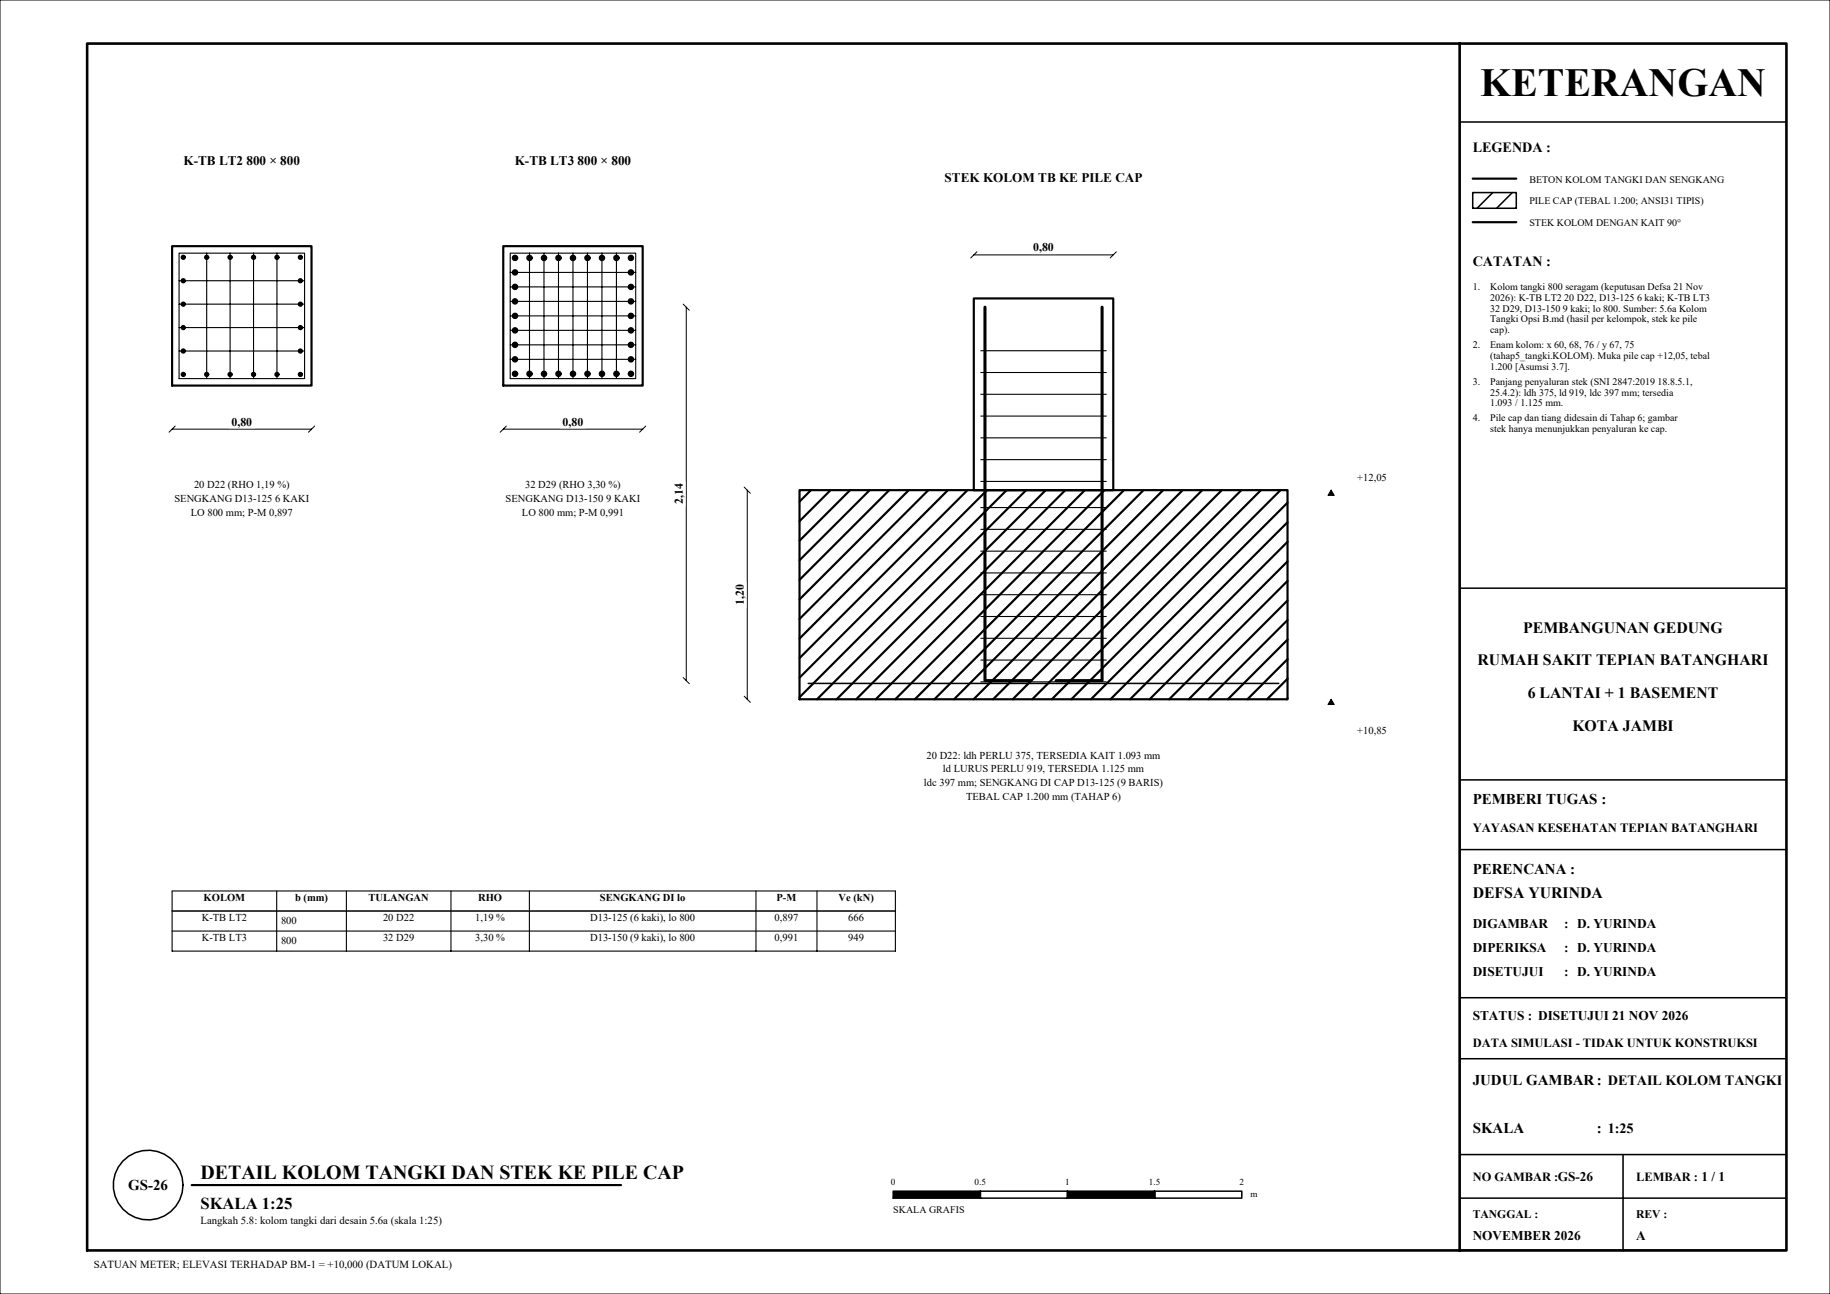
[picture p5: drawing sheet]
<svg xmlns="http://www.w3.org/2000/svg" width="420mm" height="297mm" viewBox="0 0 420 297" stroke-linecap="round" stroke-linejoin="round" font-family="sans-serif">
<!-- layer: KERTAS-TEKS -->
<g fill="#000">
<path d="M205 275h20v-1.6zM205 273.4v1.6l20-1.6z"/>
<path d="M245 275h20v-1.6zM245 273.4v1.6l20-1.6z"/>
</g>
<path d="M338.1 44.2l-.1 .1M342.6 44.2l-3.6 3.6M347.1 44.2l-3.6 3.6M348 47.8h.1" fill="none" stroke="#000" stroke-width=".35"/>
<!-- layer: KOP -->
<path d="M0 0h420v297h-420z" fill="none" stroke="#000" stroke-width=".23"/>
<path d="M20 10h390v277h-390zM335 10v277" fill="none" stroke="#000" stroke-width=".6"/>
<path d="M335 28h75M335 135h75M335 179h75M335 195h75M335 229h75M335 243h75M335 265h75M335 275h75M372.5 265v22M335 287h75" fill="none" stroke="#000" stroke-width=".35"/>
<!-- layer: S-BETON -->
<g fill="none" stroke="#000" stroke-width=".5">
<path d="M39.5 56.5h32v32h-32zM186.1 112.5l-2.6 2.6M190.6 112.5l-7.1 7.1M195.1 112.5l-11.6 11.6M199.6 112.5l-16.1 16.1M204.1 112.5l-20.6 20.6M208.6 112.5l-25.1 25.1M213.1 112.5l-29.6 29.6M217.6 112.5l-34.1 34.1M222 112.5l-38.5 38.5M226.5 112.5l-43 43M231 112.5l-47.5 47.5"/>
<path d="M235.5 112.5l-48 48M240 112.5l-48 48M244.5 112.5l-48 48M249 112.5l-48 48M253.5 112.5l-48 48M258 112.5l-48 48M262.5 112.5l-48 48M266.9 112.5l-48 48M271.4 112.5l-48 48M275.9 112.5l-48 48M280.4 112.5l-48 48M284.9 112.5l-48 48"/>
<path d="M289.4 112.5l-48 48M293.9 112.5l-48 48M295.5 119.9l-40.6 40.6M295.5 115.4l-45.1 45.1M295.5 137.8l-22.7 22.7M295.5 133.3l-27.2 27.2M295.5 128.8l-31.7 31.7M295.5 124.4l-36.1 36.1M295.5 155.8l-4.7 4.7M295.5 151.3l-9.2 9.2M295.5 146.8l-13.7 13.7M295.5 142.3l-18.2 18.2"/>
<path d="M295.5 160.3l-.2 .2"/>
</g>
<!-- layer: S-TUL -->
<g fill="#000">
<path d="M42.1 59.5l.2-.1zM41.8 59.4h.5zM41.8 59.4l.6-.1zM41.7 59.3l.1 .1 .6-.1zM41.7 59.3h.7l.1-.2zM41.6 59.1l.1 .2 .8-.2zM41.6 59.1h.9l-.1-.3zM41.7 58.8l-.1 .3 .8-.3zM41.7 58.8h.7l-.1-.1zM41.8 58.7l-.1 .1 .6-.1zM41.8 58.7h.5zM41.8 58.7l.3-.1z"/>
<path d="M47.4 59.5l.3-.1zM47.2 59.4h.5zM47.2 59.4l.6-.1zM47.1 59.3l.1 .1 .6-.1zM47.1 59.3h.7l.1-.2zM47 59.1l.1 .2 .8-.2zM47 59.1h.9l-.1-.3zM47.1 58.8l-.1 .3 .8-.3zM47.1 58.8h.7l-.1-.1zM47.1 58.8l.6-.1zM47.2 58.7h.5zM47.2 58.7l.2-.1z"/>
<path d="M52.8 59.5l.2-.1zM52.6 59.4h.4zM52.6 59.4l.6-.1zM52.4 59.3l.2 .1 .6-.1zM52.4 59.3h.8l.1-.2zM52.4 59.1v.2l.9-.2zM52.4 59.1h.9l-.1-.3zM52.4 58.8v.3l.8-.3zM52.4 58.8h.8l-.2-.1zM52.6 58.7l-.2 .1 .6-.1zM52.6 58.7h.4zM52.6 58.7l.2-.1z"/>
<path d="M58.2 59.5l.2-.1zM58 59.4h.4zM58 59.4l.6-.1zM57.8 59.3l.2 .1 .6-.1zM57.8 59.3h.8v-.2zM57.7 59.1l.1 .2 .8-.2zM57.7 59.1h.9v-.3zM57.8 58.8l-.1 .3 .9-.3zM57.8 58.8h.8l-.2-.1zM58 58.7l-.2 .1 .6-.1zM58 58.7h.4zM58 58.7l.2-.1z"/>
<path d="M63.6 59.5l.2-.1zM63.3 59.4h.5zM63.3 59.4l.6-.1zM63.2 59.3l.1 .1 .6-.1zM63.2 59.3h.7l.1-.2zM63.1 59.1l.1 .2 .8-.2zM63.1 59.1h.9l-.1-.3zM63.2 58.8l-.1 .3 .8-.3zM63.2 58.8h.7l-.1-.1zM63.2 58.8l.6-.1zM63.3 58.7h.5zM63.3 58.7l.3-.1z"/>
<path d="M68.9 59.5l.3-.1zM68.7 59.4h.5zM68.7 59.4l.6-.1zM68.6 59.3l.1 .1 .6-.1zM68.6 59.3h.7l.1-.2zM68.5 59.1l.1 .2 .8-.2zM68.5 59.1h.9l-.1-.3zM68.6 58.8l-.1 .3 .8-.3zM68.6 58.8h.7l-.1-.1zM68.7 58.7l-.1 .1 .6-.1zM68.7 58.7h.5zM68.7 58.7l.2-.1z"/>
<path d="M118.2 59.8l.3-.1zM117.9 59.7h.6zM117.9 59.7h.6l.2-.2zM117.7 59.5l.2 .2 .8-.2zM117.7 59.5h1l.1-.3zM117.6 59.2l.1 .3 1.1-.3zM117.6 59.2h1.2l-.1-.3zM117.7 58.9l-.1 .3 1.1-.3zM117.7 58.9h1l-.2-.2zM117.9 58.7l-.2 .2 .8-.2zM117.9 58.7h.6zM117.9 58.7l.3-.1z"/>
<path d="M121.5 59.8l.3-.1zM121.2 59.7h.6zM121.2 59.7h.6l.2-.2zM121 59.5l.2 .2 .8-.2zM121 59.5h1l.1-.3zM120.9 59.2l.1 .3 1.1-.3zM120.9 59.2h1.2l-.1-.3zM121 58.9l-.1 .3 1.1-.3zM121 58.9h1l-.2-.2zM121 58.9l.8-.2h-.6zM121.2 58.7h.6zM121.2 58.7l.3-.1z"/>
<path d="M124.9 59.8l.2-.1zM124.6 59.7h.5zM124.6 59.7h.5l.3-.2zM124.3 59.5l.3 .2 .8-.2zM124.3 59.5h1.1v-.3zM124.3 59.2v.3l1.1-.3zM124.3 59.2h1.1v-.3zM124.3 58.9v.3l1.1-.3zM124.3 58.9h1.1l-.3-.2zM124.3 58.9l.8-.2h-.5zM124.6 58.7h.5zM124.6 58.7l.3-.1z"/>
<path d="M128.2 59.8l.3-.1zM127.9 59.7h.6zM127.9 59.7h.6l.2-.2zM127.7 59.5l.2 .2 .8-.2zM127.7 59.5h1l.1-.3zM127.6 59.2l.1 .3 1.1-.3zM127.6 59.2h1.2l-.1-.3zM127.7 58.9l-.1 .3 1.1-.3zM127.7 58.9h1l-.2-.2zM127.7 58.9l.8-.2h-.6zM127.9 58.7h.6zM127.9 58.7l.3-.1z"/>
<path d="M131.5 59.8l.3-.1zM131.2 59.7h.6zM131.2 59.7h.6l.2-.2zM131 59.5l.2 .2 .8-.2zM131 59.5h1l.1-.3zM130.9 59.2l.1 .3 1.1-.3zM130.9 59.2h1.2l-.1-.3zM131 58.9l-.1 .3 1.1-.3zM131 58.9h1l-.2-.2zM131 58.9l.8-.2h-.6zM131.2 58.7h.6zM131.2 58.7l.3-.1z"/>
<path d="M134.8 59.8l.3-.1zM134.5 59.7h.6zM134.5 59.7h.6l.2-.2zM134.3 59.5l.2 .2 .8-.2zM134.3 59.5h1l.1-.3zM134.2 59.2l.1 .3 1.1-.3zM134.2 59.2h1.2l-.1-.3zM134.3 58.9l-.1 .3 1.1-.3zM134.3 58.9h1l-.2-.2zM134.5 58.7l-.2 .2 .8-.2zM134.5 58.7h.6zM134.5 58.7l.3-.1z"/>
<path d="M138.1 59.8l.3-.1zM137.9 59.7h.5zM137.9 59.7h.5l.3-.2zM137.6 59.5l.3 .2 .8-.2zM137.6 59.5h1.1v-.3zM137.6 59.2v.3l1.1-.3zM137.6 59.2h1.1v-.3zM137.6 58.9v.3l1.1-.3zM137.6 58.9h1.1l-.3-.2zM137.9 58.7l-.3 .2 .8-.2zM137.9 58.7h.5zM137.9 58.7l.2-.1z"/>
<path d="M141.5 59.8l.3-.1zM141.2 59.7h.6zM141.2 59.7h.6l.2-.2zM141 59.5l.2 .2 .8-.2zM141 59.5h1l.1-.3zM140.9 59.2l.1 .3 1.1-.3zM140.9 59.2h1.2l-.1-.3zM141 58.9l-.1 .3 1.1-.3zM141 58.9h1l-.2-.2zM141.2 58.7l-.2 .2 .8-.2zM141.2 58.7h.6zM141.2 58.7l.3-.1z"/>
<path d="M144.8 59.8l.3-.1zM144.5 59.7h.6zM144.5 59.7h.6l.2-.2zM144.3 59.5l.2 .2 .8-.2zM144.3 59.5h1l.1-.3zM144.2 59.2l.1 .3 1.1-.3zM144.2 59.2h1.2l-.1-.3zM144.3 58.9l-.1 .3 1.1-.3zM144.3 58.9h1l-.2-.2zM144.5 58.7l-.2 .2 .8-.2zM144.5 58.7h.6zM144.5 58.7l.3-.1z"/>
<path d="M42.1 64.9l.2-.1zM41.8 64.8h.5zM41.8 64.8l.6-.1zM41.7 64.7l.1 .1 .6-.1zM41.7 64.7h.7l.1-.3zM41.6 64.4l.1 .3 .8-.3zM41.6 64.4h.9l-.1-.2zM41.7 64.2l-.1 .2 .8-.2zM41.7 64.2h.7l-.1-.1zM41.8 64.1l-.1 .1 .6-.1zM41.8 64.1h.5zM41.8 64.1l.3-.1z"/>
<path d="M42.1 70.3l.2-.1zM41.8 70.2h.5zM41.8 70.2l.6-.2zM41.7 70l.1 .2 .6-.2zM41.7 70h.7l.1-.2zM41.6 69.8l.1 .2 .8-.2zM41.6 69.8h.9l-.1-.2zM41.7 69.6l-.1 .2 .8-.2zM41.7 69.6h.7l-.1-.2zM41.8 69.4l-.1 .2 .6-.2zM41.8 69.4h.5zM41.8 69.4h.3z"/>
<path d="M42.1 75.6h.2zM41.8 75.6h.5zM41.8 75.6l.6-.2zM41.7 75.4l.1 .2 .6-.2zM41.7 75.4h.7l.1-.2zM41.6 75.2l.1 .2 .8-.2zM41.6 75.2h.9l-.1-.2zM41.7 75l-.1 .2 .8-.2zM41.7 75h.7l-.1-.2zM41.8 74.8l-.1 .2 .6-.2zM41.8 74.8h.5zM41.8 74.8l.3-.1z"/>
<path d="M68.9 64.9l.3-.1zM68.7 64.8h.5zM68.7 64.8l.6-.1zM68.6 64.7l.1 .1 .6-.1zM68.6 64.7h.7l.1-.3zM68.5 64.4l.1 .3 .8-.3zM68.5 64.4h.9l-.1-.2zM68.6 64.2l-.1 .2 .8-.2zM68.6 64.2h.7l-.1-.1zM68.7 64.1l-.1 .1 .6-.1zM68.7 64.1h.5zM68.7 64.1l.2-.1z"/>
<path d="M68.9 70.3l.3-.1zM68.7 70.2h.5zM68.7 70.2l.6-.2zM68.6 70l.1 .2 .6-.2zM68.6 70h.7l.1-.2zM68.5 69.8l.1 .2 .8-.2zM68.5 69.8h.9l-.1-.2zM68.6 69.6l-.1 .2 .8-.2zM68.6 69.6h.7l-.1-.2zM68.7 69.4l-.1 .2 .6-.2zM68.7 69.4h.5zM68.7 69.4h.2z"/>
<path d="M68.9 75.6h.3zM68.7 75.6h.5zM68.7 75.6l.6-.2zM68.6 75.4l.1 .2 .6-.2zM68.6 75.4h.7l.1-.2zM68.5 75.2l.1 .2 .8-.2zM68.5 75.2h.9l-.1-.2zM68.6 75l-.1 .2 .8-.2zM68.6 75h.7l-.1-.2zM68.7 74.8l-.1 .2 .6-.2zM68.7 74.8h.5zM68.7 74.8l.2-.1z"/>
<path d="M118.2 63.1l.3-.1zM117.9 63h.6zM117.9 63h.6l.2-.2zM117.7 62.8l.2 .2 .8-.2zM117.7 62.8h1l.1-.3zM117.6 62.5l.1 .3 1.1-.3zM117.6 62.5h1.2l-.1-.3zM117.7 62.2l-.1 .3 1.1-.3zM117.7 62.2h1l-.2-.2zM117.9 62l-.2 .2 .8-.2zM117.9 62h.6zM117.9 62l.3-.1z"/>
<path d="M118.2 66.4h.3zM117.9 66.4h.6zM117.9 66.4h.6l.2-.3zM117.7 66.1l.2 .3 .8-.3zM117.7 66.1h1l.1-.2zM117.6 65.9l.1 .2 1.1-.2zM117.6 65.9h1.2l-.1-.3zM117.7 65.6l-.1 .3 1.1-.3zM117.7 65.6h1l-.2-.3zM117.9 65.3l-.2 .3 .8-.3zM117.9 65.3h.6zM117.9 65.3h.3z"/>
<path d="M118.2 69.8l.3-.1zM117.9 69.7h.6zM117.9 69.7h.6l.2-.2zM117.7 69.5l.2 .2 .8-.2zM117.7 69.5h1l.1-.3zM117.6 69.2l.1 .3 1.1-.3zM117.6 69.2h1.2l-.1-.3zM117.7 68.9l-.1 .3 1.1-.3zM117.7 68.9h1l-.2-.2zM117.9 68.7l-.2 .2 .8-.2zM117.9 68.7h.6zM117.9 68.7l.3-.1z"/>
<path d="M118.2 73.1l.3-.1zM117.9 73h.6zM117.9 73h.6l.2-.2zM117.7 72.8l.2 .2 .8-.2zM117.7 72.8h1l.1-.3zM117.6 72.5l.1 .3 1.1-.3zM117.6 72.5h1.2l-.1-.3zM117.7 72.2l-.1 .3 1.1-.3zM117.7 72.2h1l-.2-.2zM117.9 72l-.2 .2 .8-.2zM117.9 72h.6zM117.9 72l.3-.1z"/>
<path d="M118.2 76.4l.3-.1zM117.9 76.3h.6zM117.9 76.3h.6l.2-.2zM117.7 76.1l.2 .2 .8-.2zM117.7 76.1h1l.1-.3zM117.6 75.8l.1 .3 1.1-.3zM117.6 75.8h1.2l-.1-.3zM117.7 75.5l-.1 .3 1.1-.3zM117.7 75.5h1l-.2-.2zM117.9 75.3l-.2 .2 .8-.2zM117.9 75.3h.6zM117.9 75.3l.3-.1z"/>
<path d="M118.2 79.7h.3zM117.9 79.7h.6zM117.9 79.7h.6l.2-.3zM117.7 79.4l.2 .3 .8-.3zM117.7 79.4h1l.1-.3zM117.6 79.1l.1 .3 1.1-.3zM117.6 79.1h1.2l-.1-.2zM117.7 78.9l-.1 .2 1.1-.2zM117.7 78.9h1l-.2-.3zM117.9 78.6l-.2 .3 .8-.3zM117.9 78.6h.6zM117.9 78.6h.3z"/>
<path d="M144.8 63.1l.3-.1zM144.5 63h.6zM144.5 63h.6l.2-.2zM144.3 62.8l.2 .2 .8-.2zM144.3 62.8h1l.1-.3zM144.2 62.5l.1 .3 1.1-.3zM144.2 62.5h1.2l-.1-.3zM144.3 62.2l-.1 .3 1.1-.3zM144.3 62.2h1l-.2-.2zM144.5 62l-.2 .2 .8-.2zM144.5 62h.6zM144.5 62l.3-.1z"/>
<path d="M144.8 66.4h.3zM144.5 66.4h.6zM144.5 66.4h.6l.2-.3zM144.3 66.1l.2 .3 .8-.3zM144.3 66.1h1l.1-.2zM144.2 65.9l.1 .2 1.1-.2zM144.2 65.9h1.2l-.1-.3zM144.3 65.6l-.1 .3 1.1-.3zM144.3 65.6h1l-.2-.3zM144.5 65.3l-.2 .3 .8-.3zM144.5 65.3h.6zM144.5 65.3h.3z"/>
<path d="M144.8 69.8l.3-.1zM144.5 69.7h.6zM144.5 69.7h.6l.2-.2zM144.3 69.5l.2 .2 .8-.2zM144.3 69.5h1l.1-.3zM144.2 69.2l.1 .3 1.1-.3zM144.2 69.2h1.2l-.1-.3zM144.3 68.9l-.1 .3 1.1-.3zM144.3 68.9h1l-.2-.2zM144.5 68.7l-.2 .2 .8-.2zM144.5 68.7h.6zM144.5 68.7l.3-.1z"/>
<path d="M144.8 73.1l.3-.1zM144.5 73h.6zM144.5 73h.6l.2-.2zM144.3 72.8l.2 .2 .8-.2zM144.3 72.8h1l.1-.3zM144.2 72.5l.1 .3 1.1-.3zM144.2 72.5h1.2l-.1-.3zM144.3 72.2l-.1 .3 1.1-.3zM144.3 72.2h1l-.2-.2zM144.5 72l-.2 .2 .8-.2zM144.5 72h.6zM144.5 72l.3-.1z"/>
<path d="M144.8 76.4l.3-.1zM144.5 76.3h.6zM144.5 76.3h.6l.2-.2zM144.3 76.1l.2 .2 .8-.2zM144.3 76.1h1l.1-.3zM144.2 75.8l.1 .3 1.1-.3zM144.2 75.8h1.2l-.1-.3zM144.3 75.5l-.1 .3 1.1-.3zM144.3 75.5h1l-.2-.2zM144.5 75.3l-.2 .2 .8-.2zM144.5 75.3h.6zM144.5 75.3l.3-.1z"/>
<path d="M144.8 79.7h.3zM144.5 79.7h.6zM144.5 79.7h.6l.2-.3zM144.3 79.4l.2 .3 .8-.3zM144.3 79.4h1l.1-.3zM144.2 79.1l.1 .3 1.1-.3zM144.2 79.1h1.2l-.1-.2zM144.3 78.9l-.1 .2 1.1-.2zM144.3 78.9h1l-.2-.3zM144.5 78.6l-.2 .3 .8-.3zM144.5 78.6h.6zM144.5 78.6h.3z"/>
<path d="M42.1 81l.2-.1zM41.8 80.9h.5zM41.8 80.9l.6-.1zM41.7 80.8l.1 .1 .6-.1zM41.7 80.8h.7l.1-.2zM41.6 80.6l.1 .2 .8-.2zM41.6 80.6h.9l-.1-.3zM41.7 80.3l-.1 .3 .8-.3zM41.7 80.3h.7l-.1-.1zM41.8 80.2l-.1 .1 .6-.1zM41.8 80.2h.5zM41.8 80.2l.3-.1z"/>
<path d="M42.1 86.4l.2-.1zM41.8 86.3h.5zM41.8 86.3l.6-.1zM41.7 86.2l.1 .1 .6-.1zM41.7 86.2h.7l.1-.3zM41.6 85.9l.1 .3 .8-.3zM41.6 85.9h.9l-.1-.2zM41.7 85.7l-.1 .2 .8-.2zM41.7 85.7h.7l-.1-.1zM41.8 85.6l-.1 .1 .6-.1zM41.8 85.6h.5zM41.8 85.6l.3-.1z"/>
<path d="M47.4 86.4l.3-.1zM47.2 86.3h.5zM47.2 86.3l.6-.1zM47.1 86.2l.1 .1 .6-.1zM47.1 86.2h.7l.1-.3zM47 85.9l.1 .3 .8-.3zM47 85.9h.9l-.1-.2zM47.1 85.7l-.1 .2 .8-.2zM47.1 85.7h.7l-.1-.1zM47.1 85.7l.6-.1zM47.2 85.6h.5zM47.2 85.6l.2-.1z"/>
<path d="M52.8 86.4l.2-.1zM52.6 86.3h.4zM52.6 86.3l.6-.1zM52.4 86.2l.2 .1 .6-.1zM52.4 86.2h.8l.1-.3zM52.4 85.9v.3l.9-.3zM52.4 85.9h.9l-.1-.2zM52.4 85.7v.2l.8-.2zM52.4 85.7h.8l-.2-.1zM52.6 85.6l-.2 .1 .6-.1zM52.6 85.6h.4zM52.6 85.6l.2-.1z"/>
<path d="M58.2 86.4l.2-.1zM58 86.3h.4zM58 86.3l.6-.1zM57.8 86.2l.2 .1 .6-.1zM57.8 86.2h.8v-.3zM57.7 85.9l.1 .3 .8-.3zM57.7 85.9h.9v-.2zM57.8 85.7l-.1 .2 .9-.2zM57.8 85.7h.8l-.2-.1zM58 85.6l-.2 .1 .6-.1zM58 85.6h.4zM58 85.6l.2-.1z"/>
<path d="M63.6 86.4l.2-.1zM63.3 86.3h.5zM63.3 86.3l.6-.1zM63.2 86.2l.1 .1 .6-.1zM63.2 86.2h.7l.1-.3zM63.1 85.9l.1 .3 .8-.3zM63.1 85.9h.9l-.1-.2zM63.2 85.7l-.1 .2 .8-.2zM63.2 85.7h.7l-.1-.1zM63.2 85.7l.6-.1zM63.3 85.6h.5zM63.3 85.6l.3-.1z"/>
<path d="M68.9 81l.3-.1zM68.7 80.9h.5zM68.7 80.9l.6-.1zM68.6 80.8l.1 .1 .6-.1zM68.6 80.8h.7l.1-.2zM68.5 80.6l.1 .2 .8-.2zM68.5 80.6h.9l-.1-.3zM68.6 80.3l-.1 .3 .8-.3zM68.6 80.3h.7l-.1-.1zM68.7 80.2l-.1 .1 .6-.1zM68.7 80.2h.5zM68.7 80.2l.2-.1z"/>
<path d="M68.9 86.4l.3-.1zM68.7 86.3h.5zM68.7 86.3l.6-.1zM68.6 86.2l.1 .1 .6-.1zM68.6 86.2h.7l.1-.3zM68.5 85.9l.1 .3 .8-.3zM68.5 85.9h.9l-.1-.2zM68.6 85.7l-.1 .2 .8-.2zM68.6 85.7h.7l-.1-.1zM68.7 85.6l-.1 .1 .6-.1zM68.7 85.6h.5zM68.7 85.6l.2-.1z"/>
<path d="M118.2 83.1l.3-.1zM117.9 83h.6zM117.9 83h.6l.2-.2zM117.7 82.8l.2 .2 .8-.2zM117.7 82.8h1l.1-.3zM117.6 82.5l.1 .3 1.1-.3zM117.6 82.5h1.2l-.1-.3zM117.7 82.2l-.1 .3 1.1-.3zM117.7 82.2h1l-.2-.2zM117.9 82l-.2 .2 .8-.2zM117.9 82h.6zM117.9 82l.3-.1z"/>
<path d="M118.2 86.4l.3-.1zM117.9 86.3h.6zM117.9 86.3h.6l.2-.2zM117.7 86.1l.2 .2 .8-.2zM117.7 86.1h1zM117.7 86.1h1zM117.7 86.1h1l.1-.3zM117.6 85.8l.1 .3 1.1-.3zM117.6 85.8h1.2l-.1-.3zM117.7 85.5l-.1 .3 1.1-.3zM117.7 85.5h1l-.2-.2zM117.9 85.3l-.2 .2 .8-.2zM117.9 85.3h.6zM117.9 85.3l.3-.1z"/>
<path d="M121.5 86.4l.3-.1zM121.2 86.3h.6zM121.2 86.3h.6l.2-.2zM121 86.1l.2 .2 .8-.2zM121 86.1h1zM121 86.1h1zM121 86.1h1l.1-.3zM120.9 85.8l.1 .3 1.1-.3zM120.9 85.8h1.2l-.1-.3zM121 85.5l-.1 .3 1.1-.3zM121 85.5h1l-.2-.2zM121 85.5l.8-.2h-.6zM121.2 85.3h.6zM121.2 85.3l.3-.1z"/>
<path d="M124.9 86.4l.2-.1zM124.6 86.3h.5zM124.6 86.3h.5l.3-.2zM124.4 86.1l.2 .2 .8-.2zM124.4 86.1h1zM124.3 86.1h1.1zM124.3 86.1h1.1v-.3zM124.3 85.8v.3l1.1-.3zM124.3 85.8h1.1v-.3zM124.3 85.5v.3l1.1-.3zM124.3 85.5h1.1l-.3-.2zM124.3 85.5l.8-.2h-.5zM124.6 85.3h.5zM124.6 85.3l.3-.1z"/>
<path d="M128.2 86.4l.3-.1zM127.9 86.3h.6zM127.9 86.3h.6l.2-.2zM127.7 86.1l.2 .2 .8-.2zM127.7 86.1h1zM127.7 86.1h1zM127.7 86.1h1l.1-.3zM127.6 85.8l.1 .3 1.1-.3zM127.6 85.8h1.2l-.1-.3zM127.7 85.5l-.1 .3 1.1-.3zM127.7 85.5h1l-.2-.2zM127.7 85.5l.8-.2h-.6zM127.9 85.3h.6zM127.9 85.3l.3-.1z"/>
<path d="M131.5 86.4l.3-.1zM131.2 86.3h.6zM131.2 86.3h.6l.2-.2zM131 86.1l.2 .2 .8-.2zM131 86.1h1zM131 86.1h1zM131 86.1h1l.1-.3zM130.9 85.8l.1 .3 1.1-.3zM130.9 85.8h1.2l-.1-.3zM131 85.5l-.1 .3 1.1-.3zM131 85.5h1l-.2-.2zM131 85.5l.8-.2h-.6zM131.2 85.3h.6zM131.2 85.3l.3-.1z"/>
<path d="M134.8 86.4l.3-.1zM134.5 86.3h.6zM134.5 86.3h.6l.2-.2zM134.3 86.1l.2 .2 .8-.2zM134.3 86.1h1zM134.3 86.1h1zM134.3 86.1h1l.1-.3zM134.2 85.8l.1 .3 1.1-.3zM134.2 85.8h1.2l-.1-.3zM134.3 85.5l-.1 .3 1.1-.3zM134.3 85.5h1l-.2-.2zM134.5 85.3l-.2 .2 .8-.2zM134.5 85.3h.6zM134.5 85.3l.3-.1z"/>
<path d="M138.1 86.4l.3-.1zM137.9 86.3h.5zM137.9 86.3h.5l.3-.2zM137.7 86.1l.2 .2 .8-.2zM137.7 86.1h1zM137.6 86.1h1.1zM137.6 86.1h1.1v-.3zM137.6 85.8v.3l1.1-.3zM137.6 85.8h1.1v-.3zM137.6 85.5v.3l1.1-.3zM137.6 85.5h1.1l-.3-.2zM137.9 85.3l-.3 .2 .8-.2zM137.9 85.3h.5zM137.9 85.3l.2-.1z"/>
<path d="M141.5 86.4l.3-.1zM141.2 86.3h.6zM141.2 86.3h.6l.2-.2zM141 86.1l.2 .2 .8-.2zM141 86.1h1zM141 86.1h1zM141 86.1h1l.1-.3zM140.9 85.8l.1 .3 1.1-.3zM140.9 85.8h1.2l-.1-.3zM141 85.5l-.1 .3 1.1-.3zM141 85.5h1l-.2-.2zM141.2 85.3l-.2 .2 .8-.2zM141.2 85.3h.6zM141.2 85.3l.3-.1z"/>
<path d="M144.8 83.1l.3-.1zM144.5 83h.6zM144.5 83h.6l.2-.2zM144.3 82.8l.2 .2 .8-.2zM144.3 82.8h1l.1-.3zM144.2 82.5l.1 .3 1.1-.3zM144.2 82.5h1.2l-.1-.3zM144.3 82.2l-.1 .3 1.1-.3zM144.3 82.2h1l-.2-.2zM144.5 82l-.2 .2 .8-.2zM144.5 82h.6zM144.5 82l.3-.1z"/>
<path d="M144.8 86.4l.3-.1zM144.5 86.3h.6zM144.5 86.3h.6l.2-.2zM144.3 86.1l.2 .2 .8-.2zM144.3 86.1h1zM144.3 86.1h1zM144.3 86.1h1l.1-.3zM144.2 85.8l.1 .3 1.1-.3zM144.2 85.8h1.2l-.1-.3zM144.3 85.5l-.1 .3 1.1-.3zM144.3 85.5h1l-.2-.2zM144.5 85.3l-.2 .2 .8-.2zM144.5 85.3h.6zM144.5 85.3l.3-.1z"/>
</g>
<!-- layer: S-SENGKANG -->
<path d="M41.1 58.1h28.8v28.8h-28.8zM47.4 58.1v28.8M52.8 58.1v28.8M58.2 58.1v28.8M63.6 58.1v28.8M41.1 75.2h28.8M41.1 69.8h28.8M41.1 64.4h28.8M41.1 80.6h28.8" fill="none" stroke="#000" stroke-width=".25"/>
<!-- layer: S-TUL -->
<g fill="none" stroke="#000" stroke-width=".35">
<circle cx="42.1" cy="59.1" r=".44"/>
<circle cx="47.4" cy="59.1" r=".44"/>
<circle cx="52.8" cy="59.1" r=".44"/>
<circle cx="58.2" cy="59.1" r=".44"/>
<circle cx="63.6" cy="59.1" r=".44"/>
<circle cx="68.9" cy="59.1" r=".44"/>
<circle cx="42.1" cy="69.8" r=".44"/>
<circle cx="42.1" cy="64.4" r=".44"/>
<circle cx="42.1" cy="75.2" r=".44"/>
<circle cx="68.9" cy="69.8" r=".44"/>
<circle cx="68.9" cy="64.4" r=".44"/>
<circle cx="68.9" cy="75.2" r=".44"/>
<circle cx="42.1" cy="85.9" r=".44"/>
<circle cx="42.1" cy="80.6" r=".44"/>
<circle cx="47.4" cy="85.9" r=".44"/>
<circle cx="52.8" cy="85.9" r=".44"/>
<circle cx="58.2" cy="85.9" r=".44"/>
<circle cx="63.6" cy="85.9" r=".44"/>
<circle cx="68.9" cy="85.9" r=".44"/>
<circle cx="68.9" cy="80.6" r=".44"/>
</g>
<!-- layer: C-UKURAN -->
<path d="M39.5 98.5h32M40.2 97.8l-1.4 1.4M72.2 97.8l-1.4 1.4" fill="none" stroke="#000" stroke-width=".23"/>
<path d="M52.5 98.3h6v-3zM52.5 95.3v3l6-3z" fill="#fff"/>
<!-- layer: S-BETON -->
<path d="M115.5 56.5h32v32h-32z" fill="none" stroke="#000" stroke-width=".5"/>
<!-- layer: S-SENGKANG -->
<g fill="none" stroke="#000" stroke-width=".25">
<path d="M117.1 58.1h28.8v28.8h-28.8zM121.5 58.1v28.8M124.9 58.1v28.8M128.2 58.1v28.8M131.5 58.1v28.8M134.8 58.1v28.8M138.1 58.1v28.8M141.5 58.1v28.8M117.1 79.1h28.8M117.1 75.8h28.8M117.1 72.5h28.8M117.1 69.2h28.8"/>
<path d="M117.1 65.9h28.8M117.1 62.5h28.8M117.1 82.5h28.8"/>
</g>
<!-- layer: S-TUL -->
<g fill="none" stroke="#000" stroke-width=".35">
<circle cx="118.2" cy="59.2" r=".58"/>
<circle cx="121.5" cy="59.2" r=".58"/>
<circle cx="124.8" cy="59.2" r=".58"/>
<circle cx="128.2" cy="59.2" r=".58"/>
<circle cx="131.5" cy="59.2" r=".58"/>
<circle cx="134.8" cy="59.2" r=".58"/>
<circle cx="138.2" cy="59.2" r=".58"/>
<circle cx="141.5" cy="59.2" r=".58"/>
<circle cx="144.8" cy="59.2" r=".58"/>
<circle cx="118.2" cy="72.5" r=".58"/>
<circle cx="118.2" cy="75.8" r=".58"/>
<circle cx="118.2" cy="62.5" r=".58"/>
<circle cx="118.2" cy="79.2" r=".58"/>
<circle cx="118.2" cy="69.2" r=".58"/>
<circle cx="118.2" cy="65.8" r=".58"/>
<circle cx="144.8" cy="72.5" r=".58"/>
<circle cx="144.8" cy="79.2" r=".58"/>
<circle cx="144.8" cy="75.8" r=".58"/>
<circle cx="144.8" cy="62.5" r=".58"/>
<circle cx="144.8" cy="69.2" r=".58"/>
<circle cx="144.8" cy="65.8" r=".58"/>
<circle cx="118.2" cy="85.8" r=".58"/>
<circle cx="118.2" cy="82.5" r=".58"/>
<circle cx="121.5" cy="85.8" r=".58"/>
<circle cx="124.8" cy="85.8" r=".58"/>
<circle cx="128.2" cy="85.8" r=".58"/>
<circle cx="131.5" cy="85.8" r=".58"/>
<circle cx="134.8" cy="85.8" r=".58"/>
<circle cx="138.2" cy="85.8" r=".58"/>
<circle cx="141.5" cy="85.8" r=".58"/>
<circle cx="144.8" cy="85.8" r=".58"/>
<circle cx="144.8" cy="82.5" r=".58"/>
</g>
<!-- layer: C-UKURAN -->
<path d="M115.5 98.5h32M116.2 97.8l-1.4 1.4M148.2 97.8l-1.4 1.4" fill="none" stroke="#000" stroke-width=".23"/>
<path d="M128.5 98.3h6v-3zM128.5 95.3v3l6-3z" fill="#fff"/>
<!-- layer: S-BETON -->
<path d="M223.5 68.5h32v44h-32zM183.5 112.5h112v48h-112z" fill="none" stroke="#000" stroke-width=".5"/>
<!-- layer: S-SENGKANG -->
<g fill="none" stroke="#000" stroke-width=".25">
<path d="M225.1 95.5h28.8M225.1 90.5h28.8M225.1 85.5h28.8M225.1 80.5h28.8M225.1 116.5h28.8M225.1 110.5h28.8M225.1 105.5h28.8M225.1 100.5h28.8M225.1 121.5h28.8M225.1 126.5h28.8M225.1 131.5h28.8M225.1 136.5h28.8"/>
<path d="M225.1 141.5h28.8M225.1 146.5h28.8M225.1 151.5h28.8M225.1 156.5h28.8"/>
</g>
<!-- layer: S-TUL -->
<path d="M226.1 70.5v85.7h10.5M252.9 70.5v85.7h-10.5" fill="none" stroke="#000" stroke-width=".7"/>
<path d="M185.5 156.9h108" fill="none" stroke="#000" stroke-width=".35"/>
<!-- layer: S-HALAMAN -->
<g fill="none" stroke="#000" stroke-width=".23">
<path d="M183.5 112.5h3.8M189.2 112.5h3.8M194.9 112.5h3.8M200.6 112.5h3.9M206.4 112.5h3.8M212.1 112.5h3.8M217.8 112.5h3.8M223.5 112.5h3.8M229.2 112.5h3.8M234.9 112.5h3.8M240.6 112.5h3.9M246.4 112.5h3.8"/>
<path d="M252.1 112.5h3.8M257.8 112.5h3.8M263.5 112.5h3.8M269.2 112.5h3.8M274.9 112.5h3.8M280.7 112.5h3.8M286.4 112.5h3.8M292.1 112.5h3.4"/>
</g>
<!-- layer: C-UKURAN -->
<path d="M170.8 111.8l1.4 1.4M171.5 112.5v48M170.8 159.8l1.4 1.4" fill="none" stroke="#000" stroke-width=".23"/>
<path d="M168.3 133.5l3 6v-6zM168.3 133.5v6h3z" fill="#fff"/>
<path d="M156.8 69.8l1.4 1.4M157.5 70.5v85.7M156.8 155.5l1.4 1.4" fill="none" stroke="#000" stroke-width=".23"/>
<path d="M154.3 110.4l3 5.9v-5.9zM154.3 110.4v5.9h3z" fill="#fff"/>
<path d="M223.5 58.5h32M224.2 57.8l-1.4 1.4M256.2 57.8l-1.4 1.4" fill="none" stroke="#000" stroke-width=".23"/>
<path d="M236.5 58.3h6v-3zM236.5 55.3v3l6-3z" fill="#fff"/>
<!-- layer: S-ELEVASI -->
<path d="M305.5 112.5l.7 1.2h-1.4zM305.5 160.5l.7 1.2h-1.4z" fill="none" stroke="#000" stroke-width=".23"/>
<g fill="#000">
<path d="M305.5 112.5l-.7 1.2h1.4zM305.5 112.5l-.7 1.2z"/>
<path d="M305.5 160.5l-.7 1.2h1.4zM305.5 160.5l-.7 1.2z"/>
</g>
<!-- layer: S-TABEL -->
<path d="M39.5 204.5h166v13.8h-166zM39.5 213.7h166M63.5 204.5v13.8M79.5 204.5v13.8M103.5 204.5v13.8M121.5 204.5v13.8M173.5 204.5v13.8M187.5 204.5v13.8" fill="none" stroke="#000" stroke-width=".25"/>
<path d="M39.5 209.1h166" fill="none" stroke="#000" stroke-width=".35"/>
<!-- layer: KERTAS-TEKS -->
<g fill="none" stroke="#000" stroke-width=".35">
<path d="M338 44.2h10v3.6h-10zM205 273.4h20v1.6h-20zM225 273.4h20v1.6h-20zM245 273.4h20v1.6h-20zM265 273.4h20v1.6h-20z"/>
<circle cx="34" cy="272" r="8"/>
</g>
<path d="M338 41h10M338 51h10M44 272h98.5" fill="none" stroke="#000" stroke-width=".5"/>
<text font-size="9.2" x="339.7" y="22">KETERANGAN</text>
<text font-size="4.6" x="46" y="270.5">DETAIL KOLOM TANGKI DAN STEK KE PILE CAP</text>
<text font-size="3.8" x="46" y="277.5">SKALA 1:25</text>
<g font-size="3.6">
<text x="349.6" y="145.2">PEMBANGUNAN GEDUNG</text>
<text x="339.1" y="152.7">RUMAH SAKIT TEPIAN BATANGHARI</text>
<text x="350.6" y="160.2">6 LANTAI + 1 BASEMENT</text>
<text x="360.9" y="167.7">KOTA JAMBI</text>
<text x="338" y="206">DEFSA YURINDA</text>
</g>
<g font-size="3.4">
<text x="338" y="184.5">PEMBERI TUGAS :</text>
<text x="338" y="200.5">PERENCANA :</text>
<text x="338" y="249">JUDUL GAMBAR: DETAIL KOLOM TANGKI</text>
<text x="338" y="260">SKALA</text>
<text x="366.5" y="260">: 1:25</text>
<text x="29.4" y="273.1">GS-26</text>
</g>
<g font-size="3.2">
<text x="338" y="35">LEGENDA :</text>
<text x="338" y="61">CATATAN :</text>
</g>
<g font-size="3.1">
<text x="338" y="213">DIGAMBAR</text>
<text x="359" y="213">: D. YURINDA</text>
<text x="338" y="218.5">DIPERIKSA</text>
<text x="359" y="218.5">: D. YURINDA</text>
<text x="338" y="224">DISETUJUI</text>
<text x="359" y="224">: D. YURINDA</text>
<text x="338" y="234">STATUS : DISETUJUI 21 NOV 2026</text>
<text x="338" y="284.5">NOVEMBER 2026</text>
<text x="375.5" y="284.5">A</text>
</g>
<g font-size="3">
<text x="42.1" y="37.8">K-TB LT2</text>
<text x="56.6" y="37.8">800 × 800</text>
<text x="118.1" y="37.8">K-TB LT3</text>
<text x="132.6" y="37.8">800 × 800</text>
<text x="216.8" y="41.8">STEK KOLOM TB KE PILE CAP</text>
</g>
<g font-size="2.9">
<text x="338" y="191">YAYASAN KESEHATAN TEPIAN BATANGHARI</text>
<text x="338" y="240.2">DATA SIMULASI - TIDAK UNTUK KONSTRUKSI</text>
<text x="338" y="271">NO GAMBAR :GS-26</text>
<text x="375.5" y="271">LEMBAR : 1 / 1</text>
</g>
<g font-size="2.7">
<text x="237.1" y="57.7">0,80</text>
<text x="53.1" y="97.7">0,80</text>
<text x="129.1" y="97.7">0,80</text>
<text x="156.7" y="115.7" transform="rotate(-90 156.7 115.7)">2,14</text>
<text x="170.7" y="138.9" transform="rotate(-90 170.7 138.9)">1,20</text>
<text x="338" y="279.5">TANGGAL :</text>
<text x="375.5" y="279.5">REV :</text>
</g>
<g font-size="2.5">
<text x="46" y="281">Langkah 5.8: kolom tangki dari desain 5.6a (skala 1:25)</text>
<text x="21.5" y="291">SATUAN METER; ELEVASI TERHADAP BM-1 = +10,000 (DATUM LOKAL)</text>
</g>
<g font-size="2.4">
<text x="44.5" y="112.1">20 D22 (RHO 1,19 %)</text>
<text x="120.5" y="112.1">32 D29 (RHO 3,30 %)</text>
<text x="311.5" y="110.5">+12,05</text>
<text x="40" y="115.3">SENGKANG D13-125</text>
<text x="43.8" y="118.5">LO 800 mm; P-M 0,897</text>
<text x="63.1" y="115.3">6 KAKI</text>
<text x="116" y="115.3">SENGKANG D13-150</text>
<text x="119.8" y="118.5">LO 800 mm; P-M 0,991</text>
<text x="139.1" y="115.3">9 KAKI</text>
<text x="311.5" y="168.5">+10,85</text>
<text x="212.7" y="174.1">20 D22: ldh PERLU 375, TERSEDIA KAIT 1.093 mm</text>
<text x="216.4" y="177.3">ld LURUS PERLU 919, TERSEDIA 1.125 mm</text>
<text x="212" y="180.5">ldc 397 mm; SENGKANG DI CAP D13-125 (9 BARIS)</text>
<text x="221.7" y="183.7">TEBAL CAP 1.200 mm (TAHAP 6)</text>
<text x="46.7" y="206.9">KOLOM</text>
<text x="67.7" y="206.9">b (mm)</text>
<text x="84.6" y="206.9">TULANGAN</text>
<text x="109.7" y="206.9">RHO</text>
<text x="137.7" y="206.9">SENGKANG DI lo</text>
<text x="178.2" y="206.9">P-M</text>
<text x="192.4" y="206.9">Ve (kN)</text>
<text x="46.3" y="211.5">K-TB LT2</text>
<text x="64.5" y="212">800</text>
<text x="87.9" y="211.5">20 D22</text>
<text x="109.1" y="211.5">1,19 %</text>
<text x="135.5" y="211.5">D13-125 (6 kaki), lo 800</text>
<text x="177.8" y="211.5">0,897</text>
<text x="194.7" y="211.5">666</text>
<text x="46.3" y="216.1">K-TB LT3</text>
<text x="64.5" y="216.6">800</text>
<text x="87.9" y="216.1">32 D29</text>
<text x="109.1" y="216.1">3,30 %</text>
<text x="135.5" y="216.1">D13-150 (9 kaki), lo 800</text>
<text x="177.8" y="216.1">0,991</text>
<text x="194.7" y="216.1">949</text>
</g>
<g font-size="2.3">
<text x="351" y="41.9">BETON KOLOM TANGKI DAN SENGKANG</text>
<text x="351" y="46.9">PILE CAP (TEBAL 1.200; ANSI31 TIPIS)</text>
<text x="351" y="51.9">STEK KOLOM DENGAN KAIT 90°</text>
<text x="338" y="66.5">1.</text>
<text x="342" y="66.5">Kolom tangki 800 seragam (keputusan Defsa 21 Nov</text>
<text x="342" y="69">2026): K-TB LT2</text>
<text x="342" y="71.5">32 D29, D13-150</text>
<text x="358.7" y="71.5">9 kaki; lo 800. Sumber: 5.6a Kolom</text>
<text x="359" y="69">20 D22, D13-125</text>
<text x="375.7" y="69">6 kaki; K-TB LT3</text>
<text x="342" y="74">Tangki Opsi B.md (hasil per kelompok, stek ke pile</text>
<text x="342" y="76.5">cap).</text>
<text x="338" y="79.9">2.</text>
<text x="342" y="79.9">Enam kolom: x 60, 68, 76 / y 67, 75</text>
<text x="342" y="82.4">(tahap5_tangki.KOLOM). Muka pile cap +12,05, tebal</text>
<text x="338" y="88.3">3.</text>
<text x="342" y="84.9">1.200 [Asumsi 3.7].</text>
<text x="342" y="88.3">Panjang penyaluran stek (SNI 2847:2019</text>
<text x="380.4" y="88.3">18.8.5.1,</text>
<text x="342" y="90.8">25.4.2): ldh 375, ld 919, ldc 397 mm; tersedia</text>
<text x="342" y="93.3">1.093 / 1.125 mm.</text>
<text x="338" y="96.7">4.</text>
<text x="342" y="96.7">Pile cap dan tiang didesain di Tahap 6; gambar</text>
<text x="342" y="99.2">stek hanya menunjukkan penyaluran ke cap.</text>
<text x="205" y="278.4">SKALA GRAFIS</text>
</g>
<g font-size="2.1">
<text x="204.5" y="271.9">0</text>
<text x="223.7" y="271.9">0.5</text>
<text x="244.5" y="271.9">1</text>
<text x="263.7" y="271.9">1.5</text>
<text x="284.5" y="271.9">2</text>
<text x="287" y="274.8">m</text>
</g>
</svg>
